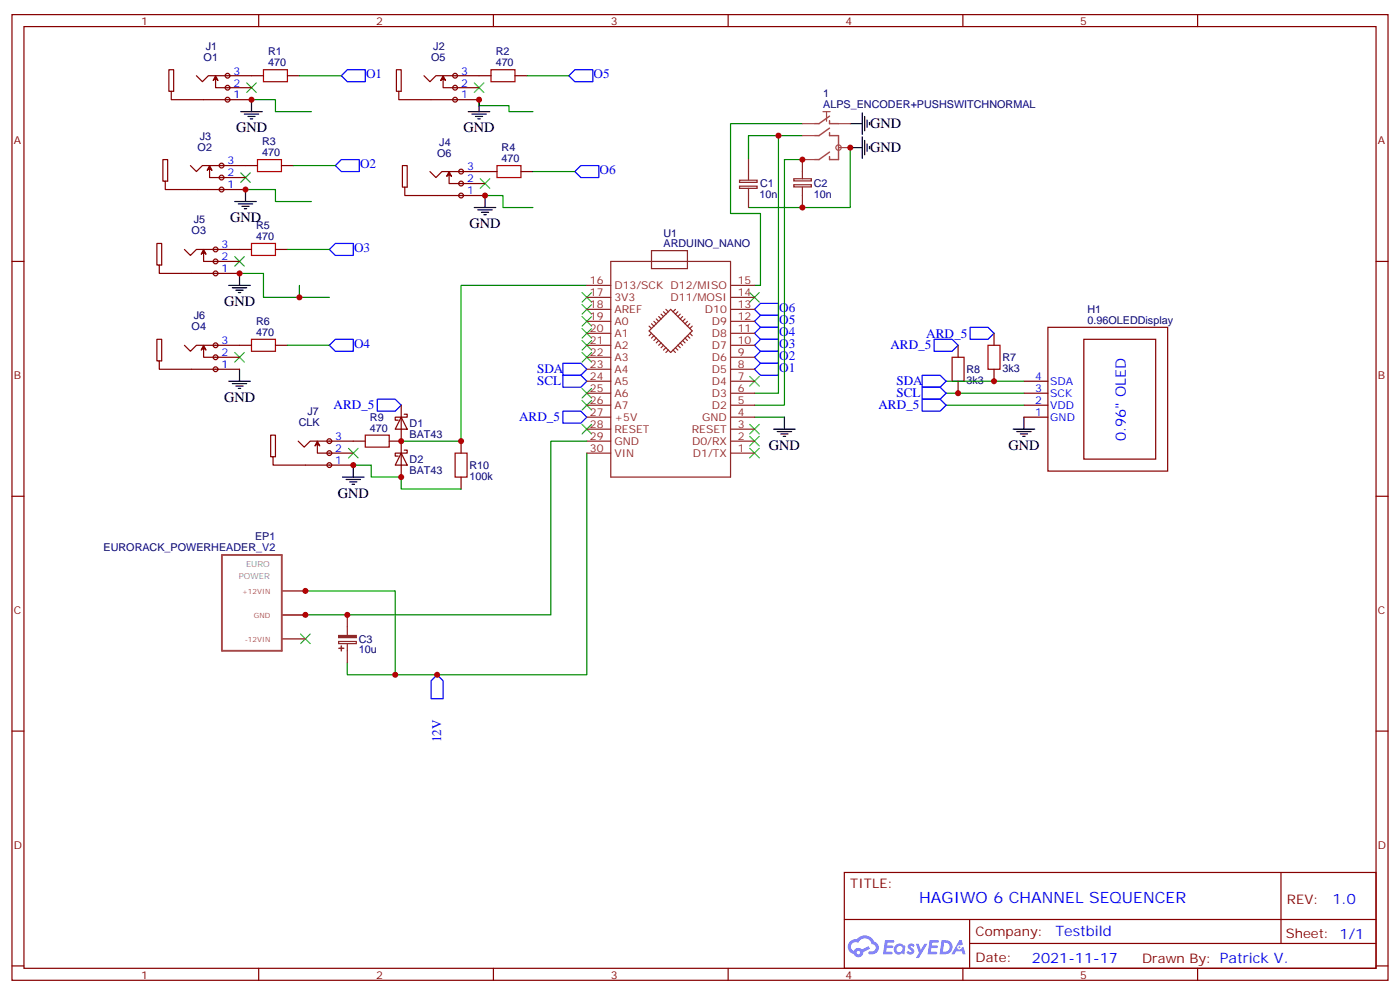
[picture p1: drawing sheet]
<svg xmlns="http://www.w3.org/2000/svg" width="412mm" height="292mm" viewBox="0 0 412 292" stroke-linecap="round" stroke-linejoin="round" font-family="sans-serif">
<g fill="none" stroke="#870000" stroke-width=".35">
<path d="M3.5 4.3h405.4v284.3h-405.4zM7.1 7.8h398.2v277.3h-398.2zM76.2 4.3v3.5M145.3 4.3v3.5M214.5 4.3v3.5M283.6 4.3v3.5M352.8 4.3v3.5M3.5 77h3.6M405.3 77h3.6M3.5 146.1h3.6M405.3 146.1h3.6M3.5 215.3h3.6"/>
<path d="M405.3 215.3h3.6M248.7 256.9h156.6v28.2h-156.6zM377.3 256.9v20.9M248.7 270.7h156.5M285.6 277.8h119.6M285.6 270.7v14.2M3.5 284.4h3.6M76.2 285.1v3.5M145.3 285.1v3.5M214.5 285.1v3.5M283.6 285.1v3.5M352.8 285.1v3.5"/>
<path d="M405.3 284.4h3.6"/>
</g>
<g fill="#5487ff">
<path d="M267.7 278.1a1.22 1.22 0 0 1 1.7 .2l-.4 .6a.47 .47 0 0 0-.3-.4 .47 .47 0 0 0-.5 .2l.1 .2a1.14 1.14 0 0 1 .8 1.8 1.14 1.14 0 0 1-1.9 0l-.2-.2 .5-.6 .7 .5a.29 .29 0 0 0 .3-.3 .29 .29 0 0 0-.2-.3 1.04 1.04 0 0 1-.6-1.7z"/>
<path d="M260.7 276.8h2.4l.3 .2-.2 .5-1.8 .1-.1 .8h1.5l.3 .4-.3 .4h-1.6l-.2 1.1h1.7l.2 .3-.2 .3-2.6 .1z"/>
<path d="M273.8 276.8h2.4l.3 .2-.1 .5-1.8 .1-.2 .8h1.6l.3 .4-.4 .4-1.6-.1-.1 1.1 1.7 .1 .2 .3-.2 .3-2.6 .1z"/>
<path d="M282.6 276.8h.7l.3 1.3-.6 .3a.69 .69 0 0 0-1 .3 .69 .69 0 0 0 .4 .9 .69 .69 0 0 0 .9-.6l.5-.2 .6 2.2h-.8l-.2-.9h-1.8l-.5 .9h-.8z"/>
<path d="M269.8 277.9h.8l.6 1.8 1.1-1.8h.9l-2.6 4.2h-.8l.9-1.5z"/>
<path d="M277.4 276.8l-.6 4.2h1.3a2.11 2.11 0 0 0 2.5-2.1 2.11 2.11 0 0 0-2.5-2.1zM278.1 277.6a1.39 1.39 0 0 1 1.7 1.4 1.39 1.39 0 0 1-1.8 1.2h-.3z"/>
<path d="M263.7 278.4a1.54 1.54 0 0 0-.1 2.2 1.54 1.54 0 0 0 2.2 .1l.6 .3 .3-2.3-.2-.3h-.4a1.49 1.49 0 0 0-2.4 0zM264 279.4a.94 .94 0 0 1 1.8 0 .94 .94 0 0 1-1.8 0z"/>
<path d="M250.4 277.2a2.18 2.18 0 0 0 1.1 3.7 1.44 1.44 0 0 0 1.6 .9 1.44 1.44 0 0 0 1.2-1.4l2-1.1-.5-.7-1.9 1a1.47 1.47 0 0 0-2.4 .4 1.39 1.39 0 0 1-.7-1.9 1.39 1.39 0 0 1 2-.5 2.12 2.12 0 0 1 2.2-1.3 2.12 2.12 0 0 1 1.9 1.7 1.14 1.14 0 0 1 1.1 1.4 1.14 1.14 0 0 1-1.7 .7 .43 .43 0 0 0-.5 .4 .43 .43 0 0 0 .4 .5 1.98 1.98 0 0 0 2.5-1.3 1.98 1.98 0 0 0-1.2-2.5 3.1 3.1 0 0 0-5.3-.6l-.9 .1zM252.3 280.5a.55 .55 0 0 1 1.1 0 .55 .55 0 0 1-1.1 0z"/>
<circle cx="282.6" cy="278.9" r=".26"/>
</g>
<path d="M102.7 132l2.8 2.8M105.5 132l-2.8 2.8" fill="none" stroke="#3c3" stroke-width=".35"/>
<path d="M172.9 84h-37.1v45.9h-17.6M104.1 136.9h5.3v3.6h8.8v3.5h17.6" fill="none" stroke="#008700" stroke-width=".35"/>
<path d="M107.6 128.1h7.1v3.6h-7.1zM134.1 133.4h3.5v7.1h-3.5z" fill="none" stroke="#a10000" stroke-width=".35"/>
<path d="M104.1 129.9h3.5M114.7 129.9h3.5M135.8 129.9v3.5M135.8 140.5v3.5" fill="none" stroke="#870000" stroke-width=".35"/>
<path d="M118.2 133.4l1.7 3.5h-3.5zM118.2 129.9v10.6M119.1 132.5h.8v.9h-3.5v.9h.9" fill="none" stroke="#850000" stroke-width=".35"/>
<path d="M104.1 136.9v3.6M100.9 140.5h6.3M102 141.2h4.2M103 141.9h2.1M103.7 142.6h.7" fill="none" stroke="#000" stroke-width=".35"/>
<path d="M111.1 117.5h5.3l1.8 1.8-1.8 1.8h-5.3z" fill="none" stroke="#00f" stroke-width=".35"/>
<g fill="#f0f0f0" stroke="#870000" stroke-width=".35">
<circle cx="97" cy="136.9" r=".71"/>
<circle cx="97" cy="133.4" r=".71"/>
<circle cx="97" cy="129.9" r=".71"/>
</g>
<g fill="none" stroke="#870000" stroke-width=".35">
<path d="M142.9 50.5h3.5M153.5 50.5h3.5M292.8 98.1v3.6M308.7 96.4h35.3v42.3h-35.3zM319.3 99.9h21.1v35.3h-21.1zM282.2 101.7v3.5M282.2 112.3v3.5M292.8 108.7v3.6M301.6 119.3h7.1M301.6 115.8h7.1M301.6 112.3h7.1M80.4 134.5h.7v-6.4h-1.4v6.4h.7v2.4h23.7"/>
<path d="M87.8 129.9l1.8 1.8 1.8-1.8h12.7M93.5 130.6l.7 .7-.7-1.4-.7 1.4 .7-.7v2.8h10.6M301.6 122.8h7.1"/>
</g>
<path d="M118.2 119.3v10.6M118.2 122.8l1.7 3.6h-3.5zM119.1 122h.8v.8h-3.5v.9h.9" fill="none" stroke="#850000" stroke-width=".35"/>
<g fill="none" stroke="#008700" stroke-width=".35">
<path d="M74.1 29.4h7v3.5h10.6M141.1 29.4v1.7h8.8v1.8h7.1M229.3 39.9v75.9h-7.1M236.4 36.4h-21.2v26.5h8.8v21.1h-1.8M236.4 39.9h-15.9v7.1M72.3 55.8h8.8v3.5h10.6M142.9 57.6h5.3v3.5h8.8M236.4 47h-5.3v72.3h-8.9M250.5 43.5v17.6h-30M88.2 84v3.6M278.7 112.3h22.9M278.7 115.8h22.9"/>
<path d="M278.7 119.3h22.9M172.9 133.4v65.3h-70.6v-3.5M222.2 122.8h8.9M90 174h26.4v24.7"/>
</g>
<g fill="none" stroke="#00f" stroke-width=".35">
<path d="M169.3 50.5l1.8-1.7h5.3v3.5h-5.3zM222.2 91.1l1.8-1.8h5.3v3.6h-5.3zM222.2 94.6l1.8-1.7h5.3v3.5h-5.3zM222.2 98.1l1.8-1.7h5.3v3.5h-5.3zM275.2 99.9h5.3l1.7 1.8-1.7 1.7h-5.3zM285.8 96.4h5.2l1.8 1.7-1.8 1.8h-5.2zM165.8 110.5h5.3l1.8 1.8-1.8 1.7h-5.3zM165.8 107h5.3l1.8 1.7-1.8 1.8h-5.3zM222.2 101.7l1.8-1.8h5.3v3.5h-5.3zM222.2 105.2l1.8-1.8h5.3v3.6h-5.3zM222.2 108.7l1.8-1.7h5.3v3.5h-5.3zM271.6 117.5h5.3l1.8 1.8-1.8 1.8h-5.3z"/>
<path d="M271.6 114h5.3l1.8 1.8-1.8 1.7h-5.3zM271.6 110.5h5.3l1.8 1.8-1.8 1.7h-5.3zM165.8 121.1h5.3l1.8 1.7-1.8 1.8h-5.3zM128.8 198.7l1.7 1.7v5.3h-3.5v-5.3z"/>
</g>
<path d="M146.4 48.8h7.1v3.5h-7.1zM280.5 105.2h3.5v7.1h-3.5zM291 101.7h3.6v7h-3.6z" fill="none" stroke="#a10000" stroke-width=".35"/>
<g fill="none" stroke="#000" stroke-width=".35">
<path d="M250.5 36.4h3.5M254 33.2v6.4M254.7 34.3v4.2M255.4 35.3v2.2M256.1 36.1v.7M142.9 57.6v3.5M250.5 43.5h3.5M254 40.3v6.3M254.7 41.3v4.3M255.4 42.4v2.1M256.1 43.1v.7M139.7 61.1h6.3"/>
<path d="M140.8 61.8h4.2M141.8 62.5h2.1M142.5 63.2h.7M227.9 126.4h6.3M229 127.1h4.2M230 127.8h2.1M230.7 128.5h.7M231.1 122.8v3.6M298.4 126.4h6.4M299.5 127.1h4.2M300.6 127.8h2.1M301.3 128.5h.7"/>
<path d="M301.6 122.8v3.6"/>
</g>
<g fill="none" stroke="#3c3" stroke-width=".35">
<path d="M141.5 52.6l2.8 2.9M144.3 52.6l-2.8 2.9M171.4 96.7l2.9 2.9M171.4 93.2l2.9 2.8M171.4 86.1l2.9 2.9M171.4 89.7l2.9 2.8M174.3 96.7l-2.9 2.9M174.3 93.2l-2.9 2.8M174.3 86.1l-2.9 2.9M174.3 89.7l-2.9 2.8M220.8 86.1l2.9 2.9M223.7 86.1l-2.9 2.9"/>
<path d="M171.4 117.9l2.9 2.8M171.4 114.4l2.9 2.8M171.4 103.8l2.9 2.8M171.4 100.3l2.9 2.8M174.3 117.9l-2.9 2.8M174.3 114.4l-2.9 2.8M174.3 103.8l-2.9 2.8M174.3 100.3l-2.9 2.8M220.8 110.8l2.9 2.9M223.7 110.8l-2.9 2.9M171.4 125l2.9 2.8M174.3 125l-2.9 2.8"/>
<path d="M220.8 132l2.9 2.8M220.8 125l2.9 2.8M220.8 128.5l2.9 2.8M223.7 132l-2.9 2.8M223.7 125l-2.9 2.8M223.7 128.5l-2.9 2.8M88.5 186.7l2.9 2.8M91.4 186.7l-2.9 2.8"/>
</g>
<path d="M65.4 163.4h17.6v28.2h-17.6z" fill="none" stroke="#a64a4a" stroke-width=".56"/>
<g fill="none" stroke="#a64a4a" stroke-width=".35">
<path d="M236.4 39.9h3.4M236.4 36.4h3.4M242.4 32.9h2.1M243.5 32.9v2.8M247 36.4h3.5M236.4 47h3.4M247 43.5h3.5M83 174h7M83 188.1h7M83 181h7"/>
<circle cx="247" cy="43.5" r=".79"/>
</g>
<path d="M217.8 53.1h5.2v.6h-5.2zM217.8 54.8h5.2v.7h-5.2zM220.5 47v6M220.5 55.5v5.6M233.8 54.4h5.2v.6h-5.2zM233.8 52.6h5.2v.7h-5.2zM236.4 47v5.6M236.4 55.1v6" fill="none" stroke="#8c2424" stroke-width=".35"/>
<path d="M244.4 39.1v.8h2.6v7.1h-2.6v-.9M244.4 35.5v.9h2.6M244.4 37.7l-3.1 2.2h-1.4M244.4 34.2l-3.1 2.2h-1.4M244.4 44.8l-3.1 2.2h-1.4" fill="none" stroke="#a64a4a" stroke-width=".42"/>
<g fill="#f0f0f0" stroke="#870000" stroke-width=".35">
<circle cx="135.8" cy="57.6" r=".71"/>
<circle cx="135.8" cy="54" r=".71"/>
<circle cx="135.8" cy="50.5" r=".71"/>
</g>
<path d="M141.1 22.3h3.5M151.7 22.3h3.5M119.2 55.1h.7v-6.3h-1.4v6.3h.7v2.5h23.7M126.6 50.5l1.8 1.8 1.8-1.8h12.7M132.3 51.2l.7 .7-.7-1.4-.7 1.4 .7-.7v2.8h10.6" fill="none" stroke="#870000" stroke-width=".35"/>
<path d="M157 50.5h12.3" fill="none" stroke="#008700" stroke-width=".35"/>
<path d="M139.7 24.4l2.8 2.8M142.5 24.4l-2.8 2.8" fill="none" stroke="#3c3" stroke-width=".35"/>
<path d="M169.3 20.5h5.3v3.6h-5.3l-1.7-1.8z" fill="none" stroke="#00f" stroke-width=".35"/>
<path d="M137.9 32.9h6.4M139 33.6h4.2M140.1 34.3h2.1M140.8 35h.7M141.1 29.4v3.5" fill="none" stroke="#000" stroke-width=".35"/>
<path d="M144.6 20.5h7.1v3.6h-7.1z" fill="none" stroke="#a10000" stroke-width=".35"/>
<g fill="#f0f0f0" stroke="#870000" stroke-width=".35">
<circle cx="134.1" cy="29.4" r=".71"/>
<circle cx="134.1" cy="25.8" r=".71"/>
<circle cx="134.1" cy="22.3" r=".71"/>
</g>
<path d="M117.5 26.9h.7v-6.4h-1.4v6.4h.7v2.5h23.6M124.9 22.3l1.7 1.8 1.8-1.8h12.7M130.5 23l.7 .7-.7-1.4-.7 1.4 .7-.7v2.8h10.6M70.6 101.7h3.5M81.1 101.7h3.6" fill="none" stroke="#870000" stroke-width=".35"/>
<path d="M155.2 22.3h12.4" fill="none" stroke="#008700" stroke-width=".35"/>
<path d="M69.1 103.8l2.9 2.8M72 103.8l-2.9 2.8" fill="none" stroke="#3c3" stroke-width=".35"/>
<path d="M97 101.7l1.8-1.8h5.3v3.5h-5.3z" fill="none" stroke="#00f" stroke-width=".35"/>
<path d="M67.4 112.3h6.3M68.4 113h4.3M69.5 113.7h2.1M70.2 114.4h.7M70.6 108.7v3.6" fill="none" stroke="#000" stroke-width=".35"/>
<path d="M74.1 99.9h7v3.5h-7z" fill="none" stroke="#a10000" stroke-width=".35"/>
<g fill="#f0f0f0" stroke="#870000" stroke-width=".35">
<circle cx="63.5" cy="108.7" r=".71"/>
<circle cx="63.5" cy="105.2" r=".71"/>
<circle cx="63.5" cy="101.7" r=".71"/>
</g>
<path d="M70.6 73.4h3.5M81.1 73.4h3.6M46.9 106.3h.7v-6.4h-1.4v6.4h.7v2.4h23.7M54.3 101.7l1.8 1.7 1.8-1.7h12.7M60 102.4l.7 .7-.7-1.4-.7 1.4 .7-.7v2.8h10.6" fill="none" stroke="#870000" stroke-width=".35"/>
<path d="M70.6 80.5h7v7.1h19.4M84.7 101.7h12.3" fill="none" stroke="#008700" stroke-width=".35"/>
<path d="M69.1 75.6l2.9 2.8M72 75.6l-2.9 2.8" fill="none" stroke="#3c3" stroke-width=".35"/>
<path d="M97 73.4l1.8-1.7h5.3v3.5h-5.3z" fill="none" stroke="#00f" stroke-width=".35"/>
<path d="M67.4 84h6.3M68.4 84.7h4.3M69.5 85.4h2.1M70.2 86.1h.7M70.6 80.5v3.5" fill="none" stroke="#000" stroke-width=".35"/>
<path d="M74.1 71.7h7v3.5h-7z" fill="none" stroke="#a10000" stroke-width=".35"/>
<g fill="#f0f0f0" stroke="#870000" stroke-width=".35">
<circle cx="63.5" cy="80.5" r=".71"/>
<circle cx="63.5" cy="77" r=".71"/>
<circle cx="63.5" cy="73.4" r=".71"/>
</g>
<path d="M72.3 48.8h3.5M82.9 48.8h3.5M46.9 78h.7v-6.3h-1.4v6.3h.7v2.5h23.7M54.3 73.4l1.8 1.8 1.8-1.8h12.7M60 74.2l.7 .7-.7-1.5-.7 1.5 .7-.7v2.8h10.6" fill="none" stroke="#870000" stroke-width=".35"/>
<path d="M84.7 73.4h12.3" fill="none" stroke="#008700" stroke-width=".35"/>
<path d="M70.9 50.9l2.8 2.8M73.7 50.9l-2.8 2.8" fill="none" stroke="#3c3" stroke-width=".35"/>
<path d="M98.8 48.8l1.7-1.8h5.3v3.5h-5.3z" fill="none" stroke="#00f" stroke-width=".35"/>
<path d="M69.1 59.3h6.4M72.3 55.8v3.5M70.2 60h4.2M71.3 60.7h2.1M72 61.5h.7" fill="none" stroke="#000" stroke-width=".35"/>
<path d="M75.8 47h7.1v3.5h-7.1z" fill="none" stroke="#a10000" stroke-width=".35"/>
<g fill="#f0f0f0" stroke="#870000" stroke-width=".35">
<circle cx="65.3" cy="55.8" r=".71"/>
<circle cx="65.3" cy="52.3" r=".71"/>
<circle cx="65.3" cy="48.8" r=".71"/>
</g>
<path d="M74.1 22.3h3.5M84.7 22.3h3.5M48.7 53.3h.7v-6.3h-1.4v6.3h.7v2.5h23.6M56.1 48.8l1.8 1.7 1.7-1.7h12.7M61.7 49.5l.7 .7-.7-1.4-.7 1.4 .7-.7v2.8h10.6" fill="none" stroke="#870000" stroke-width=".35"/>
<path d="M86.4 48.8h12.4" fill="none" stroke="#008700" stroke-width=".35"/>
<path d="M72.7 24.4l2.8 2.8M75.5 24.4l-2.8 2.8" fill="none" stroke="#3c3" stroke-width=".35"/>
<path d="M102.3 20.5h5.3v3.6h-5.3l-1.8-1.8z" fill="none" stroke="#00f" stroke-width=".35"/>
<path d="M70.9 32.9h6.4M72 33.6h4.2M73 34.3h2.1M73.7 35h.7M74.1 29.4v3.5" fill="none" stroke="#000" stroke-width=".35"/>
<path d="M77.6 20.5h7.1v3.6h-7.1z" fill="none" stroke="#a10000" stroke-width=".35"/>
<g fill="#f0f0f0" stroke="#870000" stroke-width=".35">
<circle cx="67" cy="29.4" r=".71"/>
<circle cx="67" cy="25.8" r=".71"/>
<circle cx="67" cy="22.3" r=".71"/>
</g>
<path d="M50.4 26.9h.8v-6.4h-1.5v6.4h.7v2.5h23.7M57.9 22.3l1.7 1.8 1.8-1.8h12.7M63.5 23l.7 .7-.7-1.4-.7 1.4 .7-.7v2.8h10.6" fill="none" stroke="#870000" stroke-width=".35"/>
<path d="M88.2 22.3h12.3M172.9 129.9h-10.6v51.1h-72.3" fill="none" stroke="#008700" stroke-width=".35"/>
<g fill="none" stroke="#8c2424" stroke-width=".35">
<path d="M179.9 77h35.3v63.5h-35.3zM191.9 73.8h10.6v5.3h-10.6zM172.9 87.6h7M172.9 91.1h7M172.9 94.6h7M172.9 98.1h7M172.9 84h7M191.2 97.4l6.4-6.3 6.3 6.3-6.3 6.4zM191.2 96l.7 .7M191.9 95.3l.7 .7M191.9 98.1l-.7 .7M192.6 94.6l.7 .7"/>
<path d="M192.6 98.8l-.7 .8M193.3 93.9l.7 .7M193.3 99.6l-.7 .7M194 93.2l.7 .7M194.7 92.5l.7 .7M195.4 91.8l.7 .7M196.1 91.1l.7 .7M199 91.1l-.7 .7M199.7 91.8l-.7 .7M200.4 92.5l-.7 .7M201.1 93.2l-.7 .7M201.8 99.6l.7 .7"/>
<path d="M201.8 93.9l-.7 .7M202.5 98.8l.7 .8M202.5 94.6l-.7 .7M203.2 98.1l.7 .7M203.2 95.3l-.7 .7M203.9 96l-.7 .7M215.2 87.6h7M215.2 91.1h7M215.2 94.6h7M215.2 98.1h7M215.2 84h7M172.9 101.7h7"/>
<path d="M172.9 105.2h7M172.9 108.7h7M172.9 112.3h7M172.9 115.8h7M172.9 119.3h7M194 100.3l-.7 .7M194.7 101l-.7 .7M195.4 101.7l-.7 .7M196.1 102.4l-.7 .7M196.8 103.1l-.7 .7M198.3 103.1l.7 .7M199 102.4l.7 .7"/>
<path d="M199.7 101.7l.7 .7M200.4 101l.7 .7M201.1 100.3l.7 .7M215.2 101.7h7M215.2 105.2h7M215.2 108.7h7M215.2 112.3h7M215.2 115.8h7M215.2 119.3h7M172.9 122.8h7M172.9 126.4h7M172.9 129.9h7"/>
<path d="M172.9 133.4h7M215.2 122.8h7M215.2 126.4h7M215.2 129.9h7M215.2 133.4h7M99.8 188.9h5.2v.6h-5.2zM102.3 181v6M102.3 189.5v5.7"/>
</g>
<g fill="#8c2424" stroke="#8c2424" stroke-width=".35">
<path d="M99.8 187.1h5.2v.6h-5.2z"/>
<path d="M99.8 190.9h1.4z"/>
<path d="M100.5 190.2l.1 1.4z"/>
</g>
<g fill="#c00">
<circle cx="135.8" cy="129.9" r=".88"/>
<circle cx="118.2" cy="140.5" r=".88"/>
<circle cx="104.1" cy="136.9" r=".88"/>
<circle cx="118.2" cy="129.9" r=".88"/>
<circle cx="141.1" cy="29.4" r=".88"/>
<circle cx="88.2" cy="87.6" r=".88"/>
<circle cx="142.9" cy="57.6" r=".88"/>
<circle cx="74.1" cy="29.4" r=".88"/>
<circle cx="72.3" cy="55.8" r=".88"/>
<circle cx="292.8" cy="112.3" r=".88"/>
<circle cx="282.2" cy="115.8" r=".88"/>
<circle cx="229.3" cy="39.9" r=".88"/>
<circle cx="236.4" cy="47" r=".88"/>
<circle cx="116.4" cy="198.7" r=".88"/>
<circle cx="90" cy="174" r=".88"/>
<circle cx="102.3" cy="181" r=".88"/>
<circle cx="90" cy="181" r=".88"/>
<circle cx="128.8" cy="198.7" r=".88"/>
<circle cx="236.4" cy="61.1" r=".88"/>
<circle cx="250.5" cy="43.5" r=".88"/>
<circle cx="70.6" cy="80.5" r=".88"/>
</g>
<text font-size="4.6" fill="#00f" x="270.8" y="265.9">HAGIWO 6 CHANNEL SEQUENCER</text>
<g font-size="4.2">
<text x="69.5" y="38.9">GND</text>
<text x="136.5" y="38.9">GND</text>
<text x="256.3" y="37.8">GND</text>
<text x="256.3" y="44.8">GND</text>
<text x="67.8" y="65.4">GND</text>
<text x="138.3" y="67.2">GND</text>
<text x="66" y="90.1">GND</text>
<text x="66" y="118.3">GND</text>
<text x="226.5" y="132.4">GND</text>
<text x="297" y="132.5">GND</text>
<text x="99.5" y="146.5">GND</text>
</g>
<g font-size="4.2" fill="#00f">
<text x="331.6" y="129.9" transform="rotate(-90 331.6 129.9)">0.96&quot; OLED</text>
<text x="392.5" y="266.2">1.0</text>
<text x="310.9" y="275.7">Testbild</text>
<text x="304" y="283.5">2021-11-17</text>
</g>
<g font-size="3.9" fill="#00f">
<text x="107.8" y="23">O1</text>
<text x="174.9" y="23">O5</text>
<text x="106.1" y="49.5">O2</text>
<text x="176.6" y="51.2">O6</text>
<text x="104.3" y="74.2">O3</text>
<text x="229.5" y="91.8">O6</text>
<text x="229.5" y="95.3">O5</text>
<text x="229.5" y="98.9">O4</text>
<text x="272.9" y="99.4">ARD_5</text>
<text x="104.3" y="102.4">O4</text>
<text x="229.5" y="102.4">O3</text>
<text x="229.5" y="105.9">O2</text>
<text x="262.3" y="102.9">ARD_5</text>
<text x="158.2" y="113.5">SCL</text>
<text x="158.2" y="110">SDA</text>
<text x="229.5" y="109.4">O1</text>
<text x="264" y="113.5">SDA</text>
<text x="264" y="117">SCL</text>
<text x="98.2" y="120.5">ARD_5</text>
<text x="152.9" y="124.1">ARD_5</text>
<text x="258.8" y="120.5">ARD_5</text>
<text x="130" y="218.6" transform="rotate(-90 130 218.6)">12V</text>
</g>
<g font-size="3.9" fill="#800">
<text x="250.5" y="261.5">TITLE:</text>
<text x="379.1" y="266.2">REV:</text>
<text x="287.4" y="275.7">Company:</text>
<text x="378.7" y="276.3">Sheet: 1/1</text>
<text x="287.4" y="283.4">Date:</text>
<text x="336.4" y="283.4">Drawn By: Patrick V.</text>
</g>
<g font-size="3.2" fill="#800">
<text x="41.6" y="7.3">1</text>
<text x="110.8" y="7.3">2</text>
<text x="179.9" y="7.3">3</text>
<text x="249.1" y="7.3">4</text>
<text x="318.2" y="7.3">5</text>
<text x="4.1" y="42.4">A</text>
<text x="405.9" y="42.4">A</text>
<text x="4.1" y="111.5">B</text>
<text x="405.9" y="111.5">B</text>
<text x="4.1" y="180.7">C</text>
<text x="405.9" y="180.7">C</text>
<text x="4.1" y="249.8">D</text>
<text x="405.9" y="249.8">D</text>
<text x="41.6" y="288.1">1</text>
<text x="110.8" y="288.1">2</text>
<text x="179.9" y="288.1">3</text>
<text x="249.1" y="288.1">4</text>
<text x="318.2" y="288.1">5</text>
</g>
<g font-size="3.2" fill="#000080">
<text x="60" y="17.9">O1</text>
<text x="60.6" y="14.6">J1</text>
<text x="79" y="16.3">R1</text>
<text x="127" y="17.9">O5</text>
<text x="127.6" y="14.6">J2</text>
<text x="146" y="16.3">R2</text>
<text x="79" y="19.5">470</text>
<text x="146" y="19.5">470</text>
<text x="242.5" y="28.6">1</text>
<text x="242.5" y="31.8">ALPS_ENCODER+PUSHSWITCHNORMAL</text>
<text x="58.9" y="41.1">J3</text>
<text x="58.2" y="44.3">O2</text>
<text x="77.2" y="45.9">470</text>
<text x="77.2" y="42.8">R3</text>
<text x="128.8" y="46.1">O6</text>
<text x="129.4" y="42.9">J4</text>
<text x="147.8" y="47.7">470</text>
<text x="147.8" y="44.5">R4</text>
<text x="223.7" y="58.4">10n</text>
<text x="223.9" y="55.2">C1</text>
<text x="239.7" y="58.4">10n</text>
<text x="239.7" y="55.2">C2</text>
<text x="57.1" y="65.8">J5</text>
<text x="56.5" y="69">O3</text>
<text x="75.5" y="70.6">470</text>
<text x="75.5" y="67.4">R5</text>
<text x="195.5" y="69.7">U1</text>
<text x="195.5" y="72.7">ARDUINO_NANO</text>
<text x="57.1" y="94">J6</text>
<text x="75.5" y="95.7">R6</text>
<text x="320.3" y="95.3">0.96OLEDDisplay</text>
<text x="320.3" y="92.1">H1</text>
<text x="56.5" y="97.2">O4</text>
<text x="75.5" y="98.8">470</text>
<text x="295.3" y="106.3">R7</text>
<text x="284.7" y="113.1">3k3</text>
<text x="284.7" y="109.9">R8</text>
<text x="295.3" y="109.6">3k3</text>
<text x="88" y="125.5">CLK</text>
<text x="90.6" y="122.2">J7</text>
<text x="109" y="123.9">R9</text>
<text x="120.6" y="125.7">D1</text>
<text x="109" y="127.1">470</text>
<text x="120.6" y="128.9">BAT43</text>
<text x="120.6" y="136.3">D2</text>
<text x="120.6" y="139.4">BAT43</text>
<text x="138.3" y="141.3">100k</text>
<text x="138.3" y="138.1">R10</text>
<text x="75.1" y="159.1">EP1</text>
<text x="30.5" y="162.3">EURORACK_POWERHEADER_V2</text>
<text x="105.7" y="189.2">C3</text>
<text x="105.7" y="192.4">10u</text>
</g>
<g font-size="3.2" fill="#00f">
<text x="68.8" y="21.9">3</text>
<text x="135.8" y="21.9">3</text>
<text x="68.8" y="29">1</text>
<text x="68.8" y="25.5">2</text>
<text x="135.8" y="29">1</text>
<text x="135.8" y="25.5">2</text>
<text x="67" y="51.9">2</text>
<text x="67" y="48.4">3</text>
<text x="137.6" y="53.7">2</text>
<text x="137.6" y="50.2">3</text>
<text x="67" y="55.5">1</text>
<text x="137.6" y="57.2">1</text>
<text x="65.3" y="76.6">2</text>
<text x="65.3" y="73.1">3</text>
<text x="65.3" y="80.2">1</text>
<text x="65.3" y="101.3">3</text>
<text x="65.3" y="104.8">2</text>
<text x="65.3" y="108.4">1</text>
<text x="304.9" y="111.9">4</text>
<text x="309.4" y="113.3">SDA</text>
<text x="304.9" y="119">2</text>
<text x="304.9" y="115.4">3</text>
<text x="309.4" y="116.8">SCK</text>
<text x="304.9" y="122.5">1</text>
<text x="309.4" y="123.9">GND</text>
<text x="309.4" y="120.4">VDD</text>
<text x="98.8" y="129.5">3</text>
<text x="98.8" y="136.6">1</text>
<text x="98.8" y="133.1">2</text>
</g>
<g font-size="3.2" fill="#8d2323">
<text x="173.8" y="83.7">16</text>
<text x="217.3" y="83.7">15</text>
<text x="173.8" y="87.2">17</text>
<text x="181" y="88.6">3V3</text>
<text x="181" y="85.1">D13/SCK D12/MISO</text>
<text x="197.5" y="88.6">D11/MOSI</text>
<text x="217.3" y="87.2">14</text>
<text x="173.8" y="94.3">19</text>
<text x="173.8" y="90.7">18</text>
<text x="181" y="95.7">A0</text>
<text x="181" y="92.1">AREF</text>
<text x="207.7" y="92.1">D10</text>
<text x="209.7" y="95.7">D9</text>
<text x="217.3" y="90.7">13</text>
<text x="217.3" y="94.3">12</text>
<text x="173.8" y="101.3">21</text>
<text x="173.8" y="97.8">20</text>
<text x="181" y="99.2">A1</text>
<text x="209.7" y="99.2">D8</text>
<text x="217.3" y="97.8">11</text>
<text x="217.3" y="101.3">10</text>
<text x="173.8" y="104.8">22</text>
<text x="181" y="106.3">A3</text>
<text x="181" y="102.7">A2</text>
<text x="209.7" y="102.7">D7</text>
<text x="209.7" y="106.3">D6</text>
<text x="217.3" y="104.8">9</text>
<text x="173.8" y="111.9">24</text>
<text x="173.8" y="108.4">23</text>
<text x="181" y="113.3">A5</text>
<text x="181" y="109.8">A4</text>
<text x="209.7" y="109.8">D5</text>
<text x="209.7" y="113.3">D4</text>
<text x="217.3" y="108.4">8</text>
<text x="217.3" y="111.9">7</text>
<text x="173.8" y="119">26</text>
<text x="173.8" y="115.4">25</text>
<text x="181" y="116.8">A6</text>
<text x="209.7" y="116.8">D3</text>
<text x="217.3" y="115.4">6</text>
<text x="217.3" y="119">5</text>
<text x="173.8" y="122.5">27</text>
<text x="181" y="123.9">+5V</text>
<text x="181" y="120.4">A7</text>
<text x="206.9" y="123.9">GND</text>
<text x="209.7" y="120.4">D2</text>
<text x="217.3" y="122.5">4</text>
<text x="173.8" y="129.5">29</text>
<text x="173.8" y="126">28</text>
<text x="181" y="131">GND</text>
<text x="181" y="127.4">RESET</text>
<text x="203.8" y="127.4">RESET</text>
<text x="203.9" y="131">D0/RX</text>
<text x="217.3" y="126">3</text>
<text x="217.3" y="129.5">2</text>
<text x="173.8" y="133.1">30</text>
<text x="181" y="134.5">VIN</text>
<text x="204.1" y="134.5">D1/TX</text>
<text x="217.3" y="133.1">1</text>
</g>
<g font-size="2.5" fill="#838383">
<text x="72.5" y="166.9">EURO</text>
<text x="70.3" y="170.5">POWER</text>
</g>
<g font-size="2.1" fill="#a54b4b">
<text x="71.3" y="175">+12VIN</text>
<text x="74.8" y="182.1">GND</text>
<text x="72.1" y="189.1">-12VIN</text>
</g>
</svg>
